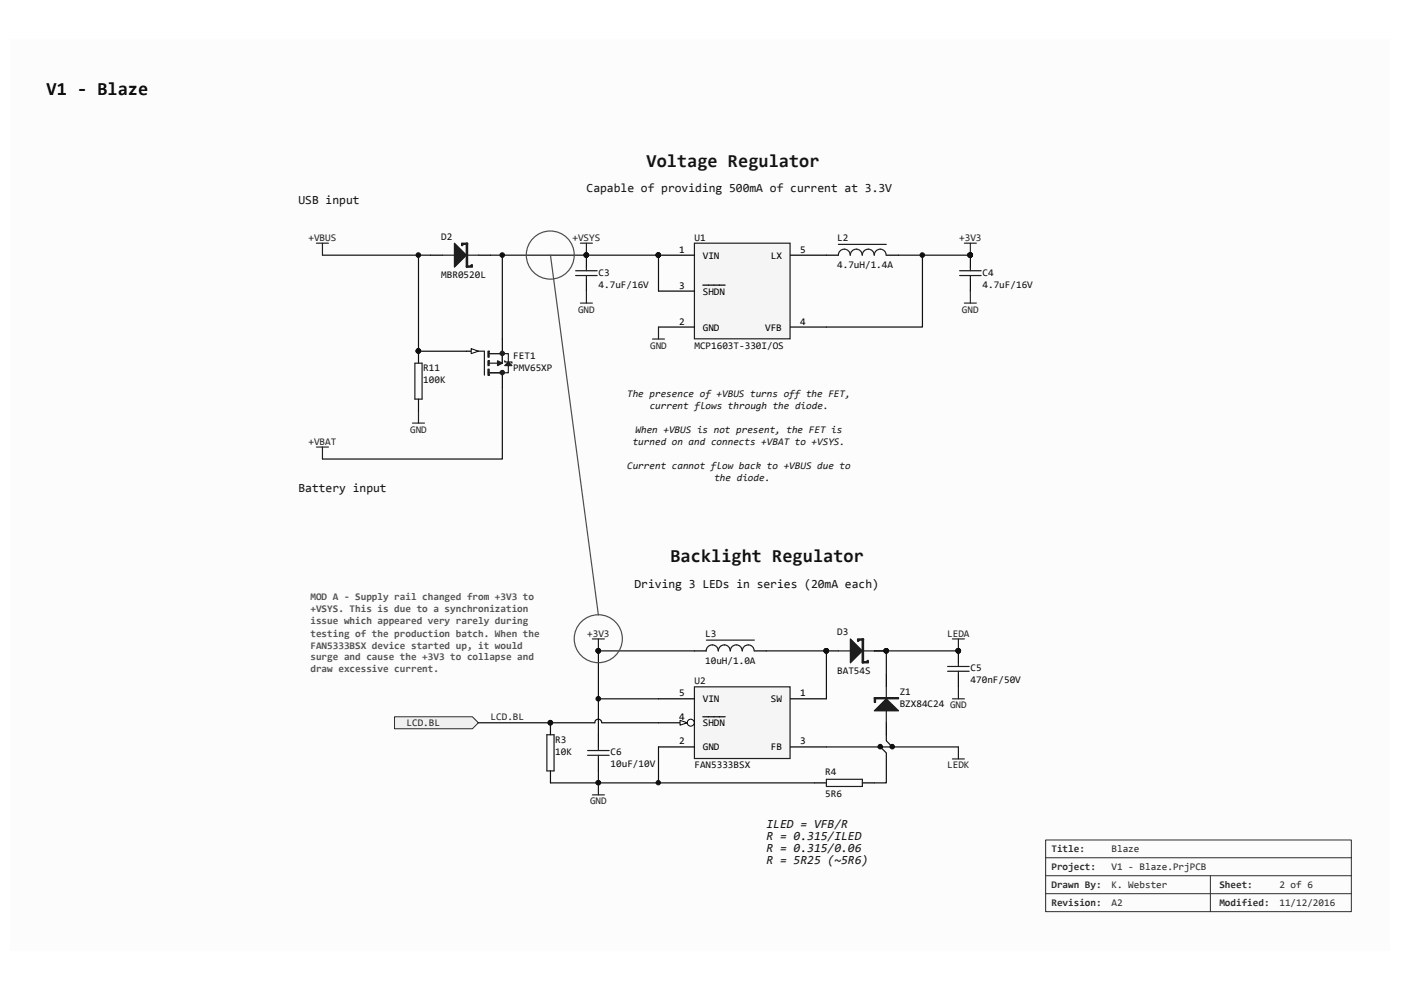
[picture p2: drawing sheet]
<svg xmlns="http://www.w3.org/2000/svg" width="297mm" height="210mm" viewBox="0 0 297 210" stroke-linecap="round" stroke-linejoin="round" font-family="sans-serif">
<path d="M2.2 8.4h292.6v193.1h-292.6z" fill="#fcfcfc"/>
<path d="M221.7 178.1h64.8v15.2h-64.8zM221.7 181.9h64.8M221.7 185.7h64.8M221.7 189.5h64.8M256.6 185.7v7.6" fill="none" stroke="#2b2b2b" stroke-width=".21"/>
<path d="M106.5 54.1v17.8" fill="none" stroke="#0e0e0e" stroke-width=".25"/>
<circle cx="106.5" cy="54.1" r=".49" fill="#0e0e0e"/>
<circle cx="106.5" cy="54.1" r=".49" fill="none" stroke="#0e0e0e" stroke-width=".21"/>
<path d="M88.7 54.1v20.4h10.2" fill="none" stroke="#0e0e0e" stroke-width=".25"/>
<circle cx="88.7" cy="54.1" r=".49" fill="#0e0e0e"/>
<circle cx="88.7" cy="54.1" r=".49" fill="none" stroke="#0e0e0e" stroke-width=".21"/>
<circle cx="88.7" cy="74.4" r=".49" fill="#0e0e0e"/>
<circle cx="88.7" cy="74.4" r=".49" fill="none" stroke="#0e0e0e" stroke-width=".21"/>
<path d="M195.6 54.1v15.2h-20.4M106.5 82.1v15.2h-38.1" fill="none" stroke="#0e0e0e" stroke-width=".25"/>
<circle cx="195.6" cy="54.1" r=".49" fill="#0e0e0e"/>
<circle cx="195.6" cy="54.1" r=".49" fill="none" stroke="#0e0e0e" stroke-width=".21"/>
<path d="M147.2 51.6h20.3v20.2h-20.3z" fill-rule="evenodd" fill="#f5f5f5"/>
<path d="M147.2 51.6h20.3v20.2h-20.3z" fill="none" stroke="#1c1c1c" stroke-width=".25"/>
<path d="M139.6 54.1h7.6" fill="none" stroke="#000" stroke-width=".25"/>
<circle cx="139.6" cy="54.1" r=".48" fill="#0e0e0e"/>
<circle cx="139.6" cy="54.1" r=".48" fill="none" stroke="#0e0e0e" stroke-width=".21"/>
<path d="M167.6 54.1h7.6M139.6 61.7h7.6M139.6 69.3h7.6M149 60.5h4.8M167.6 69.3h7.6" fill="none" stroke="#000" stroke-width=".25"/>
<circle cx="139.6" cy="54.1" r=".48" fill="#0e0e0e"/>
<circle cx="139.6" cy="54.1" r=".48" fill="none" stroke="#0e0e0e" stroke-width=".21"/>
<path d="M139.6 54.1v7.6" fill="none" stroke="#0e0e0e" stroke-width=".25"/>
<circle cx="139.6" cy="54.1" r=".48" fill="#0e0e0e"/>
<circle cx="139.6" cy="54.1" r=".48" fill="none" stroke="#0e0e0e" stroke-width=".21"/>
<path d="M124.3 54.1v2.5M124.3 59.2v2.5" fill="none" stroke="#000" stroke-width=".25"/>
<circle cx="124.3" cy="54.1" r=".49" fill="#0e0e0e"/>
<circle cx="124.3" cy="54.1" r=".49" fill="none" stroke="#0e0e0e" stroke-width=".21"/>
<path d="M122 57.4h4.6M122 58.4h4.6M124.3 56.6v.8M124.3 58.4v.8" fill="none" stroke="#1c1c1c" stroke-width=".25"/>
<circle cx="124.3" cy="54.1" r=".49" fill="#0e0e0e"/>
<circle cx="124.3" cy="54.1" r=".49" fill="none" stroke="#0e0e0e" stroke-width=".21"/>
<path d="M205.7 54.1v2.5M205.7 59.2v2.5" fill="none" stroke="#000" stroke-width=".25"/>
<circle cx="205.7" cy="54.1" r=".49" fill="#0e0e0e"/>
<circle cx="205.7" cy="54.1" r=".49" fill="none" stroke="#0e0e0e" stroke-width=".21"/>
<path d="M203.5 57.4h4.5M203.5 58.4h4.5M205.7 56.6v.8M205.7 58.4v.8" fill="none" stroke="#1c1c1c" stroke-width=".25"/>
<circle cx="205.7" cy="54.1" r=".49" fill="#0e0e0e"/>
<circle cx="205.7" cy="54.1" r=".49" fill="none" stroke="#0e0e0e" stroke-width=".21"/>
<path d="M98.9 74.5h2.5" fill="none" stroke="#000" stroke-width=".25"/>
<path d="M99.9 73.9l1.5 .6-1.5 .5z" fill="#fcfcfc"/>
<path d="M99.9 73.9l1.5 .6-1.5 .5z" fill="none" stroke="#000" stroke-width=".21"/>
<path d="M106.5 71.9v2.6M106.5 79.5v2.6" fill="none" stroke="#000" stroke-width=".25"/>
<path d="M101.4 74.5h1.3v5M103.7 79h2.8v.5M103.7 75h2.8M103.7 77h1.8M106.5 74.5v2.5" fill="none" stroke="#1c1c1c" stroke-width=".25"/>
<path d="M105.5 76.5l1 .5-1 .5z" fill="#1c1c1c"/>
<path d="M103.5 78.3h.2v1.2h-.2zM103.5 76.5h.2v1h-.2zM103.5 74.5h.2v1.2h-.2zM105.5 76.5l1 .5-1 .5z" fill="none" stroke="#1c1c1c" stroke-width=".25"/>
<path d="M107 77.5l.8-.7 .7 .7z" fill="#1c1c1c"/>
<path d="M106.5 75h1.3v4h-1.3M107 77.5l.8-.7 .7 .7zM107 76.5v.3h1.5v.2" fill="none" stroke="#1c1c1c" stroke-width=".25"/>
<circle cx="106.5" cy="79" r=".48" fill="#1c1c1c"/>
<circle cx="106.5" cy="79" r=".48" fill="none" stroke="#1c1c1c" stroke-width=".21"/>
<circle cx="106.5" cy="74.9" r=".48" fill="#1c1c1c"/>
<circle cx="106.5" cy="74.9" r=".48" fill="none" stroke="#1c1c1c" stroke-width=".21"/>
<path d="M91.3 54.1h2.5M101.4 54.1h2.6" fill="none" stroke="#000" stroke-width=".25"/>
<path d="M93.8 54.1h7.6M98.9 51.6v5" fill="none" stroke="#1c1c1c" stroke-width=".25"/>
<path d="M96.3 51.6l2.6 2.5-2.6 2.5z" fill="#1c1c1c"/>
<path d="M96.3 51.6l2.6 2.5-2.6 2.5zM98.9 51.6h.2v5h-.2zM99 51.6v5" fill="none" stroke="#1c1c1c" stroke-width=".25"/>
<path d="M97.9 51.6h1.2v.2h-1v.3h-.2z" fill-rule="evenodd" fill="#1c1c1c"/>
<path d="M97.9 51.6h1.2v.2h-1v.3h-.2z" fill="none" stroke="#1c1c1c" stroke-width=".25"/>
<path d="M98.9 56.4h1v-.3h.3v.5h-1.3z" fill-rule="evenodd" fill="#1c1c1c"/>
<path d="M98.9 56.4h1v-.3h.3v.5h-1.3z" fill="none" stroke="#1c1c1c" stroke-width=".25"/>
<path d="M126.9 148.2h12.7" fill="none" stroke="#0e0e0e" stroke-width=".25"/>
<circle cx="126.8" cy="148.1" r=".49" fill="#0e0e0e"/>
<circle cx="126.8" cy="148.1" r=".49" fill="none" stroke="#0e0e0e" stroke-width=".21"/>
<path d="M126.9 163.4v2.6" fill="none" stroke="#0e0e0e" stroke-width=".25"/>
<circle cx="126.9" cy="165.9" r=".48" fill="#0e0e0e"/>
<circle cx="126.9" cy="165.9" r=".48" fill="none" stroke="#0e0e0e" stroke-width=".21"/>
<path d="M139.6 158.4v7.6" fill="none" stroke="#0e0e0e" stroke-width=".25"/>
<circle cx="139.6" cy="165.9" r=".46" fill="#0e0e0e"/>
<circle cx="139.6" cy="165.9" r=".46" fill="none" stroke="#0e0e0e" stroke-width=".21"/>
<path d="M201.9 135.5h2.6M203.2 135.5v2.5" fill="none" stroke="#262626" stroke-width=".25"/>
<circle cx="203.2" cy="138" r=".49" fill="#0e0e0e"/>
<circle cx="203.2" cy="138" r=".49" fill="none" stroke="#0e0e0e" stroke-width=".21"/>
<path d="M203.2 158.4v2.5M201.9 160.9h2.6" fill="none" stroke="#262626" stroke-width=".25"/>
<path d="M83.6 152h16.6l1.2 1.2-1.2 1.3h-16.6z" fill-rule="evenodd" fill="#f0f0f0"/>
<path d="M83.6 152h16.6l1.2 1.2-1.2 1.3h-16.6z" fill="none" stroke="#262626" stroke-width=".21"/>
<path d="M147.2 145.6h20.3v15.2h-20.3z" fill-rule="evenodd" fill="#f5f5f5"/>
<path d="M147.2 145.6h20.3v15.2h-20.3z" fill="none" stroke="#1c1c1c" stroke-width=".25"/>
<path d="M139.6 158.4h7.6M139.6 153.2h7.6M167.6 148.2h7.6M167.6 158.4h7.6" fill="none" stroke="#000" stroke-width=".25"/>
<circle cx="146.4" cy="153.2" r=".74" fill="#fcfcfc"/>
<circle cx="146.4" cy="153.2" r=".74" fill="none" stroke="#000" stroke-width=".21"/>
<path d="M144.2 152.7l1.5 .5-1.5 .6z" fill="#fcfcfc"/>
<path d="M144.2 152.7l1.5 .5-1.5 .6z" fill="none" stroke="#000" stroke-width=".21"/>
<path d="M175.2 138h2.6M139.6 148.2h7.6M149 152h4.8" fill="none" stroke="#000" stroke-width=".25"/>
<circle cx="175.2" cy="138" r=".49" fill="#0e0e0e"/>
<circle cx="175.2" cy="138" r=".49" fill="none" stroke="#0e0e0e" stroke-width=".21"/>
<path d="M185.4 138h2.5" fill="none" stroke="#000" stroke-width=".25"/>
<circle cx="187.9" cy="138" r=".49" fill="#0e0e0e"/>
<circle cx="187.9" cy="138" r=".49" fill="none" stroke="#0e0e0e" stroke-width=".21"/>
<path d="M177.8 138h7.6M182.8 135.5v5" fill="none" stroke="#1c1c1c" stroke-width=".25"/>
<path d="M180.3 135.5l2.5 2.5-2.5 2.5z" fill="#1c1c1c"/>
<path d="M180.3 135.5l2.5 2.5-2.5 2.5zM182.8 135.5h.3v5h-.3zM183 135.5v5" fill="none" stroke="#1c1c1c" stroke-width=".25"/>
<path d="M181.8 135.5h1.3v.2h-1v.3h-.3z" fill-rule="evenodd" fill="#1c1c1c"/>
<path d="M181.8 135.5h1.3v.2h-1v.3h-.3z" fill="none" stroke="#1c1c1c" stroke-width=".25"/>
<path d="M182.8 140.3h1.1v-.3h.2v.5h-1.3z" fill-rule="evenodd" fill="#1c1c1c"/>
<path d="M182.8 140.3h1.1v-.3h.2v.5h-1.3z" fill="none" stroke="#1c1c1c" stroke-width=".25"/>
<circle cx="175.2" cy="138" r=".49" fill="#0e0e0e"/>
<circle cx="175.2" cy="138" r=".49" fill="none" stroke="#0e0e0e" stroke-width=".21"/>
<circle cx="187.9" cy="138" r=".49" fill="#0e0e0e"/>
<circle cx="187.9" cy="138" r=".49" fill="none" stroke="#0e0e0e" stroke-width=".21"/>
<path d="M116.7 153.2v2.6" fill="none" stroke="#000" stroke-width=".25"/>
<circle cx="116.7" cy="153.2" r=".49" fill="#0e0e0e"/>
<circle cx="116.7" cy="153.2" r=".49" fill="none" stroke="#0e0e0e" stroke-width=".21"/>
<path d="M116.7 163.4v2.6" fill="none" stroke="#000" stroke-width=".25"/>
<path d="M115.9 155.8h1.6v7.6h-1.6z" fill="none" stroke="#1c1c1c" stroke-width=".25"/>
<circle cx="116.7" cy="153.2" r=".49" fill="#0e0e0e"/>
<circle cx="116.7" cy="153.2" r=".49" fill="none" stroke="#0e0e0e" stroke-width=".21"/>
<path d="M126.9 155.8v2.6M126.9 160.9v2.5M172.7 166h2.5M182.8 166h2.6" fill="none" stroke="#000" stroke-width=".25"/>
<path d="M124.6 159.1h4.6M126.9 158.4v.7M124.6 160.1h4.6M126.9 160.1v.8M175.2 165.2h7.6v1.6h-7.6z" fill="none" stroke="#1c1c1c" stroke-width=".25"/>
<path d="M126.9 138h20.3" fill="none" stroke="#0e0e0e" stroke-width=".25"/>
<circle cx="126.8" cy="138" r=".49" fill="#0e0e0e"/>
<circle cx="126.8" cy="138" r=".49" fill="none" stroke="#0e0e0e" stroke-width=".21"/>
<path d="M187.9 143.1v2.5M187.9 153.2v2.6" fill="none" stroke="#000" stroke-width=".25"/>
<path d="M185.4 150.7l2.5-2.5 2.6 2.5z" fill="#1c1c1c"/>
<path d="M185.4 150.7l2.5-2.5 2.6 2.5zM187.9 145.6v7.6" fill="none" stroke="#1c1c1c" stroke-width=".25"/>
<path d="M185.4 147.9h.2v1h-.2z" fill-rule="evenodd" fill="#1c1c1c"/>
<path d="M185.4 147.9h.2v1h-.2zM185.4 147.9h5.1v.3h-5.1zM185.4 148h5.1" fill="none" stroke="#1c1c1c" stroke-width=".25"/>
<path d="M187.9 138v5.1" fill="none" stroke="#0e0e0e" stroke-width=".25"/>
<circle cx="187.9" cy="138" r=".49" fill="#0e0e0e"/>
<circle cx="187.9" cy="138" r=".49" fill="none" stroke="#0e0e0e" stroke-width=".21"/>
<path d="M162.5 138h12.7" fill="none" stroke="#0e0e0e" stroke-width=".25"/>
<circle cx="175.2" cy="138" r=".49" fill="#0e0e0e"/>
<circle cx="175.2" cy="138" r=".49" fill="none" stroke="#0e0e0e" stroke-width=".21"/>
<path d="M175.2 138v10.2" fill="none" stroke="#0e0e0e" stroke-width=".25"/>
<circle cx="175.2" cy="138" r=".49" fill="#0e0e0e"/>
<circle cx="175.2" cy="138" r=".49" fill="none" stroke="#0e0e0e" stroke-width=".21"/>
<path d="M204.5 51.6h2.5M205.7 51.6v2.5M67.1 94.8h2.5M68.4 94.8v2.5" fill="none" stroke="#262626" stroke-width=".25"/>
<circle cx="205.7" cy="54.1" r=".49" fill="#0e0e0e"/>
<circle cx="205.7" cy="54.1" r=".49" fill="none" stroke="#0e0e0e" stroke-width=".21"/>
<path d="M67.1 51.6h2.5M68.4 51.6v2.5M123.1 51.6h2.5M124.3 51.6v2.5" fill="none" stroke="#262626" stroke-width=".25"/>
<circle cx="124.3" cy="54.1" r=".49" fill="#0e0e0e"/>
<circle cx="124.3" cy="54.1" r=".49" fill="none" stroke="#0e0e0e" stroke-width=".21"/>
<path d="M68.4 54.1h22.9" fill="none" stroke="#0e0e0e" stroke-width=".25"/>
<path d="M123.1 64.3h2.5M124.3 61.7v2.6M204.5 64.3h2.5M205.7 61.7v2.6M125.6 135.5h2.5M126.9 135.5v2.5" fill="none" stroke="#262626" stroke-width=".25"/>
<circle cx="126.8" cy="138" r=".49" fill="#0e0e0e"/>
<circle cx="126.8" cy="138" r=".49" fill="none" stroke="#0e0e0e" stroke-width=".21"/>
<path d="M138.3 71.9h2.6M139.6 69.3v2.6M125.6 168.5h2.5M126.9 166v2.5" fill="none" stroke="#262626" stroke-width=".25"/>
<circle cx="126.9" cy="165.9" r=".48" fill="#0e0e0e"/>
<circle cx="126.9" cy="165.9" r=".48" fill="none" stroke="#0e0e0e" stroke-width=".21"/>
<path d="M126.9 138v17.8" fill="none" stroke="#0e0e0e" stroke-width=".25"/>
<circle cx="126.8" cy="138" r=".49" fill="#0e0e0e"/>
<circle cx="126.8" cy="138" r=".49" fill="none" stroke="#0e0e0e" stroke-width=".21"/>
<path d="M87.5 89.7h2.5M88.7 87.2v2.5M201.9 148.2h2.6M203.2 145.6v2.6" fill="none" stroke="#262626" stroke-width=".25"/>
<path d="M88.7 74.5v2.5M88.7 84.6v2.6" fill="none" stroke="#000" stroke-width=".25"/>
<circle cx="88.7" cy="74.4" r=".49" fill="#0e0e0e"/>
<circle cx="88.7" cy="74.4" r=".49" fill="none" stroke="#0e0e0e" stroke-width=".21"/>
<path d="M88 77h1.5v7.6h-1.5z" fill="none" stroke="#1c1c1c" stroke-width=".25"/>
<circle cx="88.7" cy="74.4" r=".49" fill="#0e0e0e"/>
<circle cx="88.7" cy="74.4" r=".49" fill="none" stroke="#0e0e0e" stroke-width=".21"/>
<path d="M175.2 54.1h2.6M187.9 54.1h2.6M147.2 138h2.6M159.9 138h2.6" fill="none" stroke="#000" stroke-width=".25"/>
<path d="M177.8 54.1a1.25 1.25 0 0 1 1.2-1.3 1.25 1.25 0 0 1 1.3 1.3 1.27 1.27 0 0 1 1.2-1.3 1.27 1.27 0 0 1 1.3 1.3 1.27 1.27 0 0 1 1.3-1.3 1.27 1.27 0 0 1 1.2 1.3 1.27 1.27 0 0 1 1.3-1.3 1.27 1.27 0 0 1 1.3 1.3M177.8 51.8h10.1M149.7 138a1.27 1.27 0 0 1 1.3-1.3 1.27 1.27 0 0 1 1.3 1.3M149.8 135.7h10.1M152.3 138a1.25 1.25 0 0 1 1.3-1.3 1.25 1.25 0 0 1 1.2 1.3 1.27 1.27 0 0 1 1.3-1.3 1.27 1.27 0 0 1 1.2 1.3 1.27 1.27 0 0 1 1.3-1.3 1.27 1.27 0 0 1 1.3 1.3" fill="none" stroke="#1c1c1c" stroke-width=".25"/>
<path d="M190.5 54.1h15.2" fill="none" stroke="#0e0e0e" stroke-width=".25"/>
<circle cx="205.7" cy="54.1" r=".49" fill="#0e0e0e"/>
<circle cx="205.7" cy="54.1" r=".49" fill="none" stroke="#0e0e0e" stroke-width=".21"/>
<path d="M186.6 158.4l1.3 1.2v6.4h-2.5" fill="none" stroke="#0e0e0e" stroke-width=".25"/>
<circle cx="186.6" cy="158.3" r=".48" fill="#0e0e0e"/>
<circle cx="186.6" cy="158.3" r=".48" fill="none" stroke="#0e0e0e" stroke-width=".21"/>
<path d="M175.2 158.4h28M187.9 155.8v1.3l1.3 1.3" fill="none" stroke="#0e0e0e" stroke-width=".25"/>
<circle cx="189.2" cy="158.3" r=".48" fill="#0e0e0e"/>
<circle cx="189.2" cy="158.3" r=".48" fill="none" stroke="#0e0e0e" stroke-width=".21"/>
<path d="M104 54.1h35.6" fill="none" stroke="#0e0e0e" stroke-width=".25"/>
<circle cx="139.6" cy="54.1" r=".48" fill="#0e0e0e"/>
<circle cx="139.6" cy="54.1" r=".48" fill="none" stroke="#0e0e0e" stroke-width=".21"/>
<path d="M101.4 153.2h24.7a.74 .74 0 0 1 .7-.7 .74 .74 0 0 1 .8 .7M127.6 153.2h12M116.7 166h56" fill="none" stroke="#0e0e0e" stroke-width=".25"/>
<path d="M203.2 138v2.5M203.2 143.1v2.5" fill="none" stroke="#000" stroke-width=".25"/>
<circle cx="203.2" cy="138" r=".49" fill="#0e0e0e"/>
<circle cx="203.2" cy="138" r=".49" fill="none" stroke="#0e0e0e" stroke-width=".21"/>
<path d="M200.9 141.3h4.6M200.9 142.3h4.6M203.2 140.5v.8M203.2 142.3v.8" fill="none" stroke="#1c1c1c" stroke-width=".25"/>
<circle cx="203.2" cy="138" r=".49" fill="#0e0e0e"/>
<circle cx="203.2" cy="138" r=".49" fill="none" stroke="#0e0e0e" stroke-width=".21"/>
<path d="M185.4 138h17.8" fill="none" stroke="#0e0e0e" stroke-width=".25"/>
<circle cx="203.2" cy="138" r=".49" fill="#0e0e0e"/>
<circle cx="203.2" cy="138" r=".49" fill="none" stroke="#0e0e0e" stroke-width=".21"/>
<g fill="none" stroke="#4c4c4c" stroke-width=".25">
<path d="M116.7 54.1l10.2 76.3"/>
<circle cx="116.7" cy="54.1" r="5.1"/>
<circle cx="126.9" cy="135.4" r="5.1"/>
</g>
<text font-size="3.9" x="9.9" y="20.1">V1 - Blaze</text>
<g font-size="3.9" fill="#151515">
<text x="137.1" y="35.3">Voltage Regulator</text>
<text x="142.2" y="119.3">Backlight Regulator</text>
</g>
<g font-size="2.6" fill="#151515">
<text x="124.4" y="40.8">Capable of providing 500mA of current at 3.3V</text>
<text x="63.3" y="43.3">USB input</text>
<text x="63.3" y="104.3">Battery input</text>
<text x="134.5" y="124.7">Driving 3 LEDs in series (20mA each)</text>
<text x="162.5" y="175.5">ILED = VFB/R</text>
<text x="162.5" y="178.1">R = 0.315/ILED</text>
<text x="162.5" y="180.6">R = 0.315/0.06</text>
<text x="162.5" y="183.1">R = 5R25 (~5R6)</text>
</g>
<g font-size="2.2" fill="#262626">
<text x="65.4" y="51.1">+VBUS</text>
<text x="121.4" y="51.1">+VSYS</text>
<text x="203.4" y="51.1">+3V3</text>
<text x="122.6" y="66.3">GND</text>
<text x="204" y="66.3">GND</text>
<text x="137.8" y="73.9">GND</text>
<text x="65.4" y="94.3">+VBAT</text>
<text x="86.9" y="91.7">GND</text>
<text x="124.5" y="135">+3V3</text>
<text x="200.8" y="135">LEDA</text>
<text x="86.2" y="154">LCD.BL</text>
<text x="104" y="152.7">LCD.BL</text>
<text x="200.8" y="162.9">LEDK</text>
<text x="125.1" y="170.5">GND</text>
</g>
<g font-size="2.2" fill="#0e0e0e">
<text x="93.6" y="50.8">D2</text>
<text x="147.2" y="51.1">U1</text>
<text x="177.5" y="51.1">L2</text>
<text x="93.6" y="58.9">MBR0520L</text>
<text x="126.9" y="58.4">C3</text>
<text x="177.5" y="56.9">4.7uH/1.4A</text>
<text x="208.3" y="58.4">C4</text>
<text x="126.9" y="61">4.7uF/16V</text>
<text x="208.3" y="61">4.7uF/16V</text>
<text x="108.8" y="76.2">FET1</text>
<text x="147.2" y="73.9">MCP1603T-330I/OS</text>
<text x="89.7" y="78.7">R11</text>
<text x="89.7" y="81.3">100K</text>
<text x="108.8" y="78.7">PMV65XP</text>
<text x="149.5" y="135">L3</text>
<text x="177.5" y="134.7">D3</text>
<text x="149.5" y="140.8">10uH/1.0A</text>
<text x="177.5" y="142.8">BAT54S</text>
<text x="205.8" y="142.3">C5</text>
<text x="147.2" y="145.1">U2</text>
<text x="190.8" y="147.4">Z1</text>
<text x="190.8" y="149.9">BZX84C24 GND</text>
<text x="205.8" y="144.9">470nF/50V</text>
<text x="117.7" y="157.6">R3</text>
<text x="117.7" y="160.1">10K</text>
<text x="129.5" y="160.1">C6</text>
<text x="129.5" y="162.6">10uF/10V</text>
<text x="147.2" y="162.9">FAN5333BSX</text>
<text x="175" y="164.4">R4</text>
<text x="175" y="169">5R6</text>
</g>
<g font-size="2.2">
<text x="144" y="53.6">1</text>
<text x="169.6" y="53.6">5</text>
<text x="149" y="54.9">VIN</text>
<text x="163.4" y="54.9">LX</text>
<text x="144" y="61.2">3</text>
<text x="149" y="62.5">SHDN</text>
<text x="144" y="68.8">2</text>
<text x="149" y="70.1">GND</text>
<text x="162.2" y="70.1">VFB</text>
<text x="169.6" y="68.8">4</text>
<text x="144" y="147.7">5</text>
<text x="149" y="148.9">VIN</text>
<text x="163.4" y="148.9">SW</text>
<text x="169.6" y="147.7">1</text>
<text x="144" y="152.7">4</text>
<text x="149" y="154">SHDN</text>
<text x="144" y="157.8">2</text>
<text x="149" y="159.1">GND</text>
<text x="163.4" y="159.1">FB</text>
<text x="169.6" y="157.8">3</text>
</g>
<g font-size="2.2" fill="#151515">
<text x="133" y="84.1">The presence of +VBUS turns off the FET,</text>
<text x="137.7" y="86.6">current flows through the diode.</text>
<text x="134.2" y="94.3">turned on and connects +VBAT to +VSYS.</text>
<text x="134.7" y="91.7">When +VBUS is not present, the FET is</text>
<text x="133" y="99.4">Current cannot flow back to +VBUS due to</text>
<text x="151.5" y="101.9">the diode.</text>
</g>
<g font-size="2.2" fill="#535353">
<text x="65.8" y="127.3">MOD A - Supply rail changed from +3V3 to</text>
<text x="65.8" y="129.8">+VSYS. This is due to a synchronization</text>
<text x="65.8" y="132.4">issue which appeared very rarely during</text>
<text x="65.8" y="135">testing of the production batch. When the</text>
<text x="65.8" y="137.5">FAN5333BSX device started up, it would</text>
<text x="65.8" y="140">surge and cause the +3V3 to collapse and</text>
<text x="65.8" y="142.6">draw excessive current.</text>
</g>
<g font-size="2.2" fill="#2b2b2b">
<text x="222.9" y="180.7">Title:</text>
<text x="222.9" y="184.5">Project:</text>
<text x="235.7" y="180.7">Blaze</text>
<text x="235.7" y="184.5">V1 - Blaze.PrjPCB</text>
<text x="222.9" y="188.3">Drawn By:</text>
<text x="235.7" y="188.3">K. Webster</text>
<text x="258.5" y="188.3">Sheet:</text>
<text x="271.3" y="188.3">2 of 6</text>
<text x="222.9" y="192.2">Revision:</text>
<text x="235.7" y="192.2">A2</text>
<text x="258.5" y="192.2">Modified:</text>
<text x="271.3" y="192.2">11/12/2016</text>
</g>
</svg>
